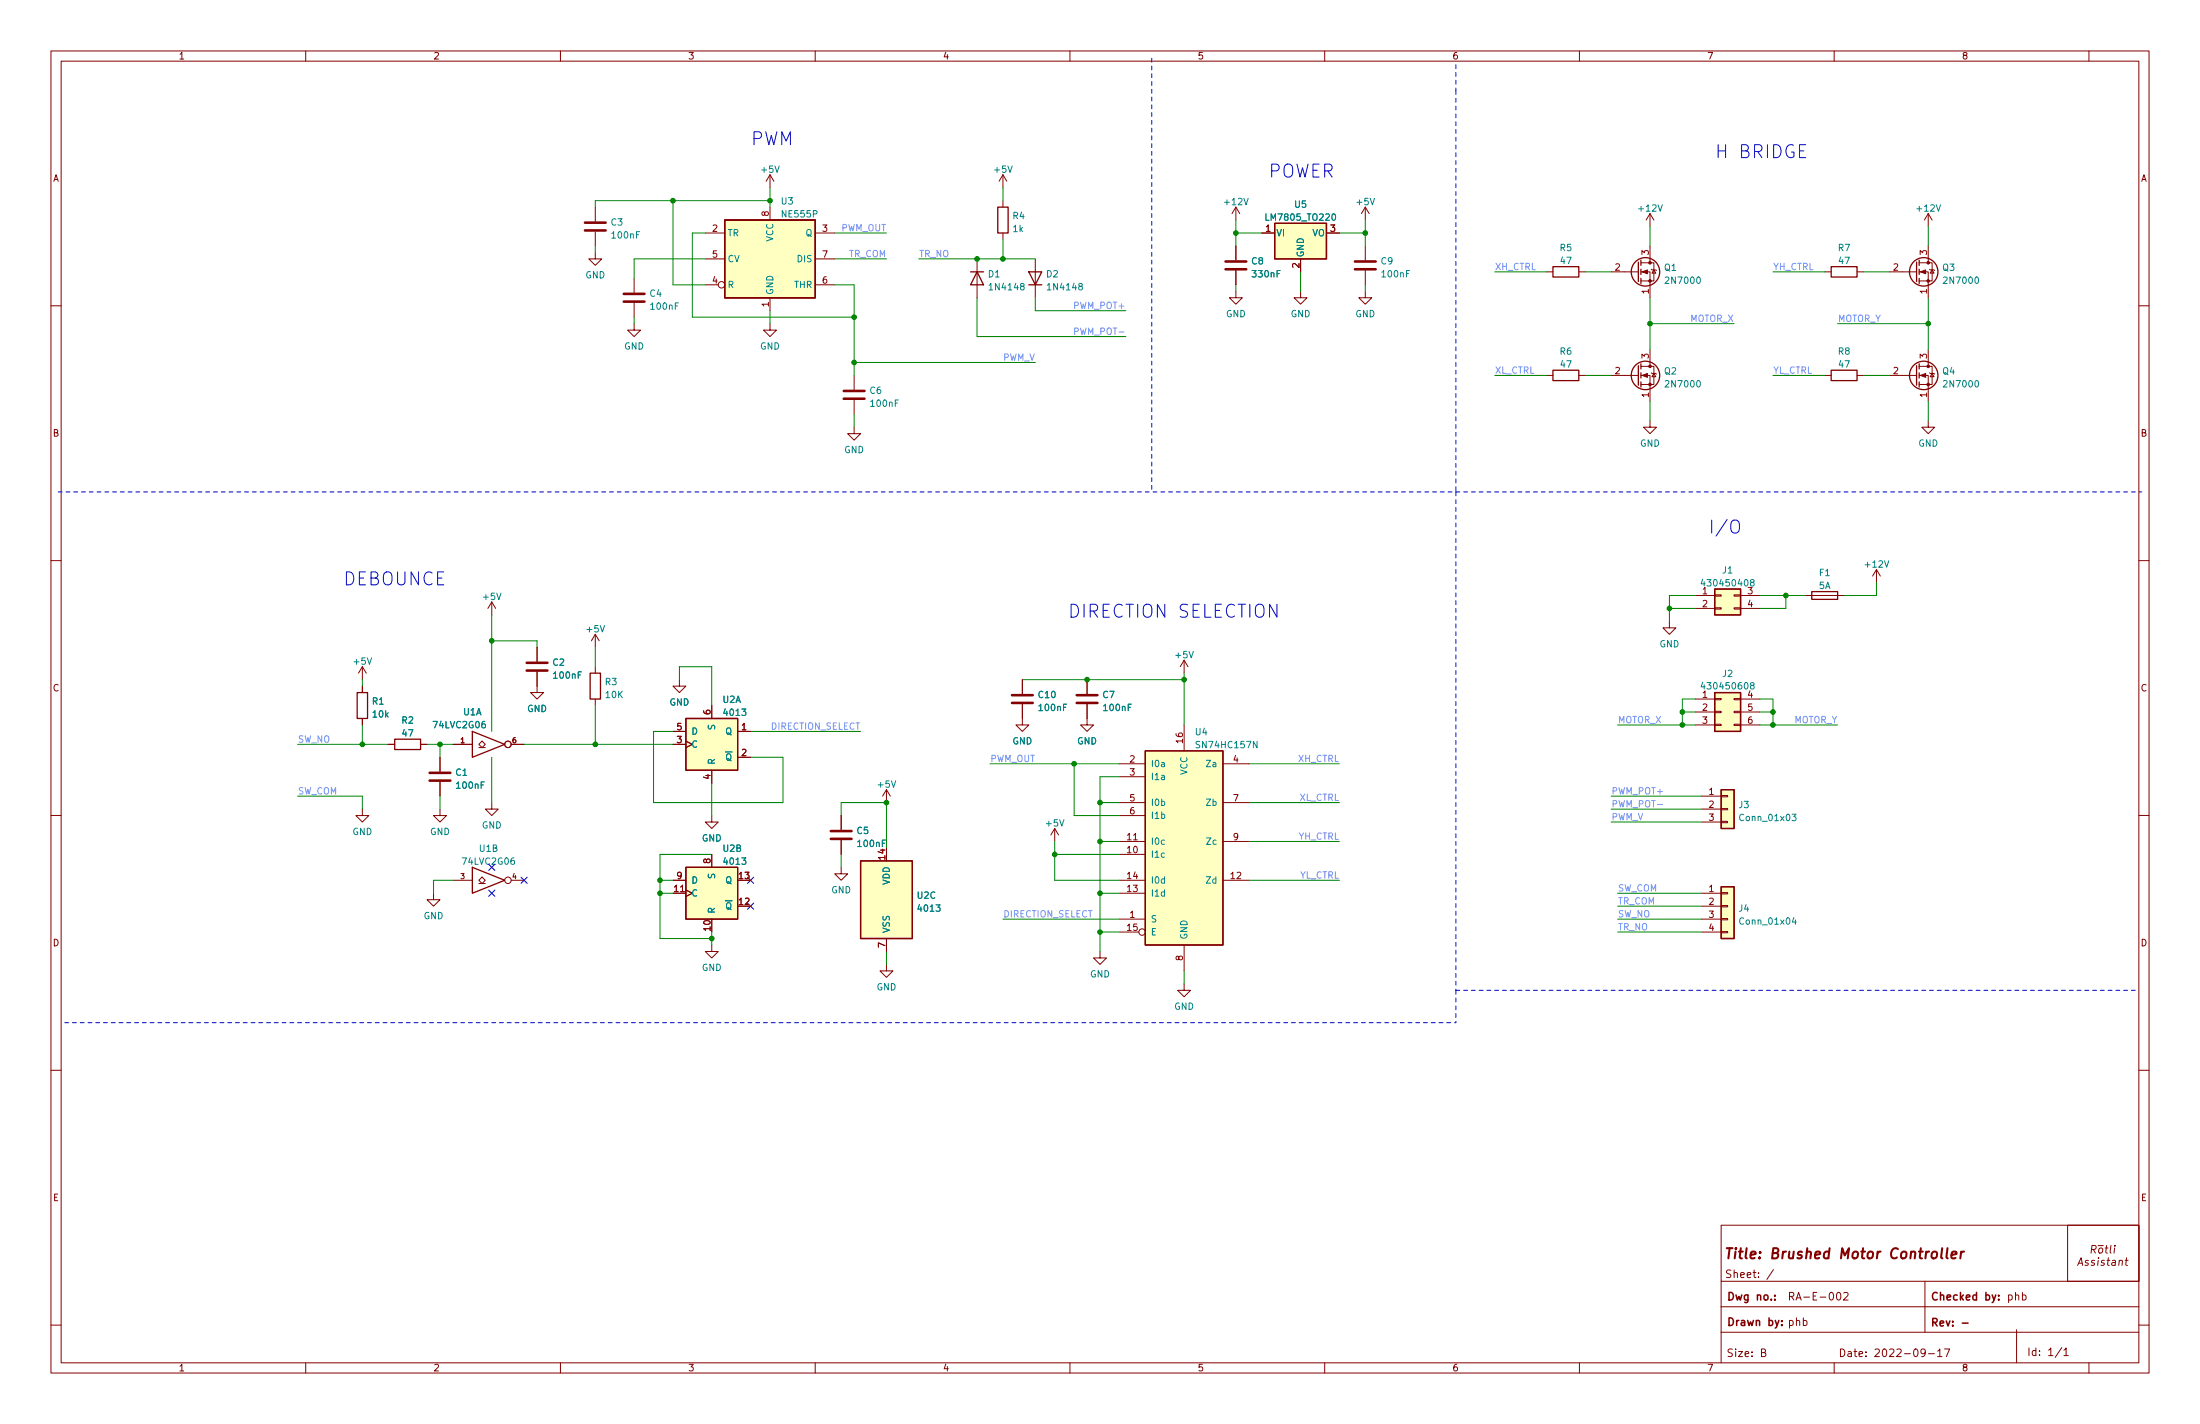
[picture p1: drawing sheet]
<svg xmlns="http://www.w3.org/2000/svg" width="432mm" height="279mm" viewBox="0 0 432 279" stroke-linecap="round" stroke-linejoin="round" font-family="sans-serif">
<g fill="none" stroke="#840000" stroke-width=".2">
<path d="M10 10h411.8v259.4h-411.8zM12 12h407.8v255.4h-407.8zM60 10v2M110 10v2M160 10v2M210 10v2M260 10v2M310 10v2M360 10v2M410 10v2M10 60h2M419.8 60h2"/>
<path d="M10 110h2M419.8 110h2M10 160h2M419.8 160h2M10 210h2M419.8 210h2M10 260h2M337.8 240.4h82v11h-82zM348.1 249.1l-1.3 1.9M360.7 253.6h.1a.8 .8 0 0 1 .5 .7 .8 .8 0 0 1-.5 .8 1 1 0 0 1-.1-1.5zM361.9 253.7l.5-.1 .3 .1v.3l-.9 1.1h.9M419.8 260h2"/>
<path d="M60 267.4v2M110 267.4v2M160 267.4v2M210 267.4v2M260 267.4v2M310 267.4v2M345.7 265.4l.7-.1 .1-.2-.1-.4h-.7v1.5h.6l.3-.3a.39 .39 0 0 0-.4-.5M360 267.4v2M377.9 265.3l-.3 .3h-.3l-.3-.3 .2-.6h.4l.2 .1a.99 .99 0 0 1-.4 1.4h-.2M378.5 265.6h1.2M380.3 265.1l.4-.4v1.5M380.3 266.2h.9"/>
<path d="M381.7 264.7h1l-.7 1.5M395.8 260.9v6.5M404.7 264.4l-1.3 1.9M405.1 264.9l.4-.4v1.5M405.1 266h.8M410 267.4v2"/>
</g>
<path d="M385.1 259.6h1.2" fill="none" stroke="#840000" stroke-width=".3"/>
<path d="M381.2 244.9l-.2 1.7 .2 .3M382.2 244.9l-.2 1.7 .3 .3M383 246.2l1-.2v-.3h-.8l-.2 .9 .2 .3 .6-.1M384.9 245.6l-.1 1.3M385.5 245.6l-.4 .1-.2 .3" fill="none" stroke="#840000" stroke-width=".4"/>
<circle cx="337.8" cy="240.4" r=".25" fill="#840000"/>
<path d="M348.4 254.9v.2M348.4 254.1v.2M349.7 259.9v.2M349.7 259.1v.2M392.3 254.9v.2M392.3 254.1v.2" fill="none" stroke="#840000" stroke-width=".3"/>
<g fill="none" stroke="#840000" stroke-width=".2">
<path d="M151.1 34.3v2.5M151.1 34.3l-.7 1.3M151.1 34.3l.8 1.3M196.8 34.3v2.5M196.8 39.4v1.2M196.8 34.3l-.7 1.3M196.8 34.3l.8 1.3M116.8 49.5v1.3h1.3l-1.3 1.3-1.2-1.3h1.2M116.8 40.6v2.8M116.8 45.5v2.8M124.5 54.6v2.8M124.5 59.4v2.8"/>
<path d="M138.4 45.7h3.8M138.4 55.9h2.6M138.4 50.8h3.8M151.1 40.6v2.6M151.1 58.4v2.6M160 45.7h3.8M160 55.9h3.8M160 50.8h3.8M191.8 50.8v7.6M196.8 45.7v1.3M203.2 50.8v7.6M242.6 57.2v1.2h1.2l-1.2 1.3-1.3-1.3h1.3"/>
<path d="M242.6 40.6v2.6M242.6 48.3v2.8M242.6 53.1v2.8M242.6 40.6l-.8 1.3M242.6 40.6l.7 1.3M247.6 45.7h2.6M255.3 57.2v1.2h1.2l-1.2 1.3-1.3-1.3h1.3M255.3 50.8v2.5M260.3 45.7h2.6M268 57.2v1.2h1.2l-1.2 1.3-1.3-1.3h1.3M268 40.6l-.8 1.3M268 40.6v2.6"/>
<path d="M268 48.3v2.8M268 53.1v2.8M268 40.6l.7 1.3M303.5 53.3h1.3M309.9 53.3h1.2M316.2 53.3h5.4M322.1 53.3h1.7v5.1M322.1 51.6h2.5v3.5h-2.5M323.8 41.9v2.6M323.8 48.3v3.3M323.8 41.9l-.7 1.3M323.8 41.9l.8 1.3"/>
<path d="M324.1 52.8l1 .3M324.6 53l.4 .6h-.8zM358.1 53.3h1.3M364.5 53.3h1.3M370.8 53.3h5.4M376.7 53.3h1.8v5.1M376.7 51.6h2.5v3.5h-2.5M378.5 41.9v2.6M378.5 48.3v3.3M378.5 41.9l-.8 1.3M378.5 41.9l.7 1.3M378.7 52.8l1 .3"/>
<path d="M379.2 53l.4 .6h-.8zM124.5 63.5v1.3h1.2l-1.2 1.2-1.3-1.2h1.3M151.1 63.5v1.3h1.3l-1.3 1.2-1.2-1.2h1.2M167.6 73.7v2.8M167.6 78.5v2.8M303.5 73.7h1.3M309.9 73.7h1.2M316.2 73.7h5.4M322.1 73.7h1.7v5M322.1 71.9h2.5v3.5h-2.5M323.8 68.6v3.3M324.1 73.2l1 .2"/>
<path d="M324.6 73.3l.4 .6h-.8zM358.1 73.7h1.3M364.5 73.7h1.3M370.8 73.7h5.4M376.7 73.7h1.8v5M376.7 71.9h2.5v3.5h-2.5M378.5 68.6v3.3M378.7 73.2l1 .2M379.2 73.3l.4 .6h-.8zM167.6 83.8v1.3h1.3l-1.3 1.3-1.2-1.3h1.2M323.8 82.6v1.2h1.3l-1.3 1.3-1.2-1.3h1.2M378.5 82.6v1.2h1.2l-1.2 1.3-1.3-1.3h1.3"/>
<path d="M96.5 118.1l-.7 1.3M96.5 118.1v2.6M96.5 118.1l.8 1.3M332.7 116.8h3.8M332.7 119.4h3.8M336.5 119.3h1.3v.2h-1.3zM336.5 116.7h1.3v.3h-1.3zM340.4 119.3h1.2v.2h-1.2zM340.4 116.7h1.2v.3h-1.2zM341.6 116.8h3.8M341.6 119.4h3.8M354.3 116.8h7.6"/>
<path d="M368.3 111.8l-.8 1.2M368.3 111.8v2.5M368.3 111.8l.8 1.2M71.1 130.8l-.7 1.3M71.1 130.8v2.6M71.1 134.6v1.3M71.1 130.8l.8 1.3M105.4 131.8v4.1h1.3l-1.3 1.3-1.3-1.3h1.3M105.4 127v2.8M116.8 124.5v2.5M116.8 130.8v1.3M116.8 137.2v1.2"/>
<path d="M116.8 124.5l-.7 1.2M116.8 124.5l.8 1.2M133.3 133.4v1.2h1.3l-1.3 1.3-1.2-1.3h1.2M139.7 138.4v2.6M200.7 138.2v4h1.2l-1.2 1.3-1.3-1.3h1.3M200.7 133.4v2.7M213.4 138.2v4h1.2l-1.2 1.3-1.3-1.3h1.3M213.4 133.4v2.7M232.4 129.5l-.8 1.3M232.4 129.5v2.6M232.4 129.5l.8 1.3M327.7 121.9v1.3h1.2l-1.2 1.3-1.3-1.3h1.3"/>
<path d="M332.7 137.2h3.8M332.7 139.7h3.8M336.5 139.6h1.3v.2h-1.3zM336.5 137h1.3v.3h-1.3zM340.4 139.6h1.2v.2h-1.2zM340.4 137h1.2v.3h-1.2zM341.6 137.2h3.8M341.6 139.7h3.8M71.1 158.8v1.2h1.3l-1.3 1.3-1.3-1.3h1.3M71.1 141v1.2M76.2 146.1h1.3M82.5 146.1h1.3"/>
<path d="M86.4 158.8v1.2h1.2l-1.2 1.3-1.3-1.3h1.3M86.4 148.6v2.8M86.4 153.4v2.8M88.9 146.1h3.8M94 146.1l.6-.7 .6 .7-.6 .6zM94 146.7h1.2M96.5 157.5v1.3h1.3l-1.3 1.2-1.3-1.2h1.3M100.3 146.1h2.6M132.1 146.1h2.5M132.1 143.5h2.5M134.6 145.4l1.3 .7-1.3 .6M139.7 151.1v2.6"/>
<path d="M144.8 143.5h2.5M144.8 148.6h2.5M174 154.9v2.6M174 154.9l-.8 1.3M174 154.9l.8 1.3M219.7 149.9h5.1M219.7 152.4h5.1M219.7 157.5h5.1M232.4 142.2v5.1M240 149.9h5.1M240 157.5h5.1M332.7 142.2h3.8"/>
<path d="M334 156.2h3.8M334 158.8h3.8M336.5 142.1h1.3v.3h-1.3zM337.8 158.6h1.3v.3h-1.3zM337.8 156.1h1.3v.2h-1.3zM340.4 142.1h1.2v.3h-1.2zM341.6 142.2h3.8M85.1 175.3v1.2h1.3l-1.3 1.3-1.3-1.3h1.3M88.9 172.7h3.8M94 172.7l.6-.6 .6 .6-.6 .7zM94 173.4h1.2M100.3 172.7h2.6"/>
<path d="M132.1 175.3h2.5M132.1 172.7h2.5M134.6 174.6l1.3 .7-1.3 .6M139.7 160v1.3h1.3l-1.3 1.3-1.3-1.3h1.3M139.7 167.6v2.6M165.1 170.2v1.3h1.3l-1.3 1.2-1.3-1.2h1.3M165.1 160v2.8M165.1 164.8v2.8M207 162.6l-.8 1.2M207 162.6v2.5M207 162.6l.8 1.2M219.7 175.3h5.1"/>
<path d="M219.7 167.6h5.1M219.7 165.1h5.1M219.7 172.7h5.1M219.7 160h5.1M240 165.1h5.1M240 172.7h5.1M334 175.3h3.8M334 177.8h3.8M334 161.3h3.8M337.8 177.7h1.3v.2h-1.3zM337.8 175.1h1.3v.3h-1.3zM337.8 161.2h1.3v.2h-1.3z"/>
<path d="M139.7 185.4v1.3h1.3l-1.3 1.3-1.3-1.3h1.3M174 189.2v1.3h1.3l-1.3 1.3-1.3-1.3h1.3M174 184.2v2.5M215.9 186.7v1.3h1.3l-1.3 1.2-1.3-1.2h1.3M219.7 180.3h5.1M219.7 182.9h3.8M232.4 193v1.3h1.3l-1.3 1.3-1.3-1.3h1.3M232.4 185.4v5.1M334 180.3h3.8M334 182.9h3.8M337.8 182.8h1.3v.2h-1.3zM337.8 180.2h1.3v.3h-1.3z"/>
<path d="M337.8 251.4v16M337.8 256.4h82M377.8 251.4v10M405.8 240.4h14v11h-14zM407.8 248.3l.7-1.5 .3 1.5M408 247.9h.7M409.9 247.4a.37 .37 0 0 0-.6 .2v.1l.5 .2 .1 .2-.3 .2-.4-.1M410.5 245.2l.7-.1 .2-.2v-.4l-.2-.1h-.6l-.2 1.5M410.9 245.2l.4 .7M411.1 247.4a.37 .37 0 0 0-.6 .2l.2 .2 .3 .1 .1 .2-.3 .2-.4-.1M411.8 244.4h1M411.8 247.3l-.1 1"/>
<path d="M411.9 246.8v.1M412 245l.3-.1 .4 .1v.6l-.2 .2-.4 .1-.2-.2zM413 247.4a.36 .36 0 0 0-.6 .2l.6 .4-.2 .3-.4-.1M413.2 244.9h.6M413.5 244.4l-.2 1.3 .3 .2M413.5 247.3h.6M413.8 246.8l-.1 1.3 .3 .2M414.3 244.4l-.1 1.3 .1 .2M414.6 247.4h.6l-.1 .9M415 244.9l-.1 1M415.1 244.4v.1M415.2 247.6l-.5 .1-.2 .2 .1 .4 .5-.1"/>
<path d="M416 247.4l.2-.1 .3 .1v.9M416 247.3l-.2 1M417.1 247.3h.6M417.4 246.8l-.2 1.3 .4 .2M337.8 261.4h82"/>
<circle cx="141.6" cy="55.9" r=".63"/>
<circle cx="99.7" cy="146" r=".63"/>
<circle cx="99.7" cy="172.7" r=".63"/>
<circle cx="224.2" cy="182.9" r=".63"/>
</g>
<g fill="none" stroke="#840000" stroke-width=".51">
<path d="M114.8 45.2h4.1M114.8 43.7h4.1M122.4 59.2h4.1M122.4 57.7h4.1M240.5 52.8h4.1M240.5 51.3h4.1M265.9 52.8h4.1M265.9 51.3h4.1M165.6 78.2h4.1M165.6 76.7h4.1M103.4 131.6h4M103.4 130h4"/>
<path d="M198.6 137.9h4.1M198.6 136.4h4.1M211.3 137.9h4.1M211.3 136.4h4.1M84.3 153.2h4.1M84.3 151.6h4.1M163.1 164.6h4M163.1 163.1h4"/>
</g>
<g fill="none" stroke="#840000" stroke-width=".25">
<path d="M142.2 43.2h17.8v15.2h-17.8zM190.5 53.3h2.5M191.8 53.3l1.2 2.6h-2.5zM195.8 40.6h2.1v5.1h-2.1zM201.9 53.3h2.6l-1.3 2.6zM201.9 55.9h2.6M250.2 43.8h10.1v7h-10.1zM304.8 52.3h5.1v2.1h-5.1zM321.6 51.4v3.8M322.1 51.1v1M322.1 52.8v1M322.1 54.6v1"/>
<path d="M359.4 52.3h5.1v2.1h-5.1zM376.2 51.4v3.8M376.7 51.1v1M376.7 52.8v1M376.7 54.6v1M304.8 72.6h5.1v2.1h-5.1zM321.6 71.8v3.8M322.1 71.4v1M322.1 73.2v1M322.1 74.9v1M359.4 72.6h5.1v2.1h-5.1zM376.2 71.8v3.8"/>
<path d="M376.7 71.4v1M376.7 73.2v1M376.7 74.9v1M336.5 115.6h5.1v5.1h-5.1zM355.6 116.1h5.1v1.5h-5.1zM70.1 135.9h2v5.1h-2zM115.8 132.1h2.1v5.1h-2.1zM336.5 135.9h5.1v7.6h-5.1zM77.5 145h5v2.1h-5zM92.7 143.5l6.4 2.6-6.4 2.5zM134.6 141h10.2v10.1h-10.2zM224.8 147.3h15.2v38.1h-15.2z"/>
<path d="M337.8 154.9h2.6v7.7h-2.6zM92.7 170.2l6.4 2.5-6.4 2.6zM134.6 170.2h10.2v10.1h-10.2zM168.9 168.9h10.2v15.3h-10.2zM337.8 174h2.6v10.2h-2.6z"/>
<circle cx="323" cy="53.3" r="2.79"/>
<circle cx="377.6" cy="53.3" r="2.79"/>
<circle cx="323" cy="73.7" r="2.79"/>
<circle cx="377.6" cy="73.7" r="2.79"/>
</g>
<g fill="#840000" stroke="#840000" stroke-width=".2">
<path d="M322.3 53.3l1-.3v.7z"/>
<path d="M376.9 53.3l1.1-.3v.7z"/>
<path d="M376.9 73.7l1.1-.4v.7z"/>
<path d="M322.3 73.7l1-.4v.7z"/>
<circle cx="323.8" cy="55.1" r=".25"/>
<circle cx="323.8" cy="51.6" r=".25"/>
<circle cx="378.5" cy="55.1" r=".25"/>
<circle cx="378.5" cy="51.6" r=".25"/>
<circle cx="378.5" cy="75.4" r=".25"/>
<circle cx="378.5" cy="71.9" r=".25"/>
<circle cx="323.8" cy="75.4" r=".25"/>
<circle cx="323.8" cy="71.9" r=".25"/>
</g>
<g fill="#ffffc2" stroke="#ffffc2" stroke-width=".2">
<path d="M142.2 43.2h17.8v15.2h-17.8z"/>
<path d="M336.5 115.6h5.1v5.1h-5.1z"/>
<path d="M337.8 174h2.6v10.2h-2.6z"/>
<path d="M336.5 135.9h5.1v7.6h-5.1z"/>
<path d="M168.9 168.9h10.2v15.3h-10.2z"/>
<path d="M337.8 154.9h2.6v7.7h-2.6z"/>
<path d="M224.8 147.3h15.2v38.1h-15.2z"/>
<path d="M134.6 170.2h10.2v10.1h-10.2z"/>
<path d="M250.2 43.8h10.1v7h-10.1z"/>
<path d="M134.6 141h10.2v10.1h-10.2z"/>
</g>
<path d="M334.2 113.7l-.3 .9h.8M343.8 114.3l-.2-.3v-.2l.2-.1 .4 .1v.3l-.5 .2-.1 .2v.2l.2 .3 .4-.1 .1-.2v-.2l-.3-.2M334.2 133.9l-.3 .9h.8M343.8 134.5l-.2-.3v-.2l.2-.1 .4 .1v.3l-.5 .2-.1 .2v.3l.2 .2 .4-.1 .1-.1-.1-.4-.2-.1M351.7 159.8h.8l-.4 .4 .4 .2v.5l-.2 .1-.6-.1M352.1 180l-.3 .9h.8M352.4 180.5v.8" fill="none" stroke="#008484" stroke-width=".2"/>
<path d="M210.9 65h.6l.1-.5-.7-.1v1.2" fill="none" stroke="#6e98fa" stroke-width=".2"/>
<path d="M340.1 102.2a.84 .84 0 0 1 .9-.1 .84 .84 0 0 1 .4 .8v.8a.85 .85 0 0 1-.8 .9 .85 .85 0 0 1-.9-.9v-.8l.1-.5z" fill="none" stroke="#0000c2" stroke-width=".2"/>
<path d="M226.1 11.4v85.1M285.7 12.7v5.1M285.7 17.8v78.7M11.4 96.5h274.3M285.7 96.5h134.7M285.7 96.5v97.8M285.7 194.3h133.4M285.7 194.3v6.4M12.7 200.7h273" fill="none" stroke="#0000c2" stroke-width=".2" stroke-dasharray=".8 .8"/>
<g fill="none" stroke="#008400" stroke-width=".2">
<path d="M132.1 39.4v16.5h6.3M151.1 36.8v3.8M151.1 39.4h-34.3v1.2M196.8 36.8v2.6M116.8 48.3v1.2M138.4 50.8h-13.9v3.8M138.4 45.7h-2.5v16.5h31.7M163.8 50.8h10.2M163.8 45.7h10.2M163.8 55.9h3.8v17.8M180.3 50.8h22.9M191.8 58.4v7.6h29.2"/>
<path d="M196.8 47v3.8M203.2 58.4v2.6h17.8M242.6 45.7h5M242.6 43.2v5.1M242.6 55.9v1.3M255.3 53.3v3.9M262.9 45.7h5.1M268 43.2v5.1M268 55.9v1.3M293.4 53.3h10.1M311.1 53.3h5.1M323.8 44.5v3.8"/>
<path d="M323.8 58.4v10.2M348 53.3h10.1M365.8 53.3h5M378.5 44.5v3.8M378.5 58.4v10.2M124.5 62.2v1.3M151.1 61v2.5M167.6 71.1h35.6M293.4 73.7h10.1M311.1 73.7h5.1M323.8 63.5h16.6M323.8 78.7v3.9"/>
<path d="M348 73.7h10.1M360.7 63.5h17.8M365.8 73.7h5M378.5 78.7v3.9M167.6 81.3v2.5M327.7 119.4h5M332.7 116.8h-5v5.1M345.4 116.8h8.9M350.5 116.8v2.6h-5.1M368.3 114.3v2.5h-6.4M71.1 133.4v1.2M96.5 120.7v22.8"/>
<path d="M96.5 125.7h8.9v1.3M116.8 127v3.8M116.8 138.4v7.7M133.3 133.4v-2.6h6.4v7.6M200.7 133.4h31.7M232.4 132.1v10.1M330.2 139.7h2.5M332.7 137.2h-2.5v5M345.4 137.2h2.6v5M345.4 139.7h2.6M58.4 156.2h12.7v2.6M58.4 146.1h17.8"/>
<path d="M71.1 142.2v3.9M83.8 146.1h5.1M86.4 146.1v2.5M86.4 156.2v2.6M96.5 148.6v8.9M102.9 146.1h29.2M132.1 143.5h-3.8v14h25.4v-8.9h-6.4M139.7 153.7v6.3M147.3 143.5h21.6M194.3 149.9h25.4M210.8 149.9v10.1h8.9M215.9 157.5h3.8"/>
<path d="M219.7 152.4h-3.8v34.3M245.1 149.9h17.8M245.1 157.5h17.8M316.2 156.2h17.8M316.2 158.8h17.8M317.5 142.2h15.2M345.4 142.2h15.3M88.9 172.7h-3.8v2.6M129.5 172.7h2.6M129.5 175.3h2.6M139.7 167.6h-10.2v16.6h10.2M165.1 160v-2.5h8.9v8.9"/>
<path d="M165.1 167.6v2.6M207 165.1v7.6h12.7M207 167.6h12.7M215.9 165.1h3.8M215.9 175.3h3.8M245.1 165.1h17.8M245.1 172.7h17.8M316.2 161.3h17.8M317.5 175.3h16.5M317.5 177.8h16.5M139.7 182.9v2.5M174 186.7v2.5"/>
<path d="M196.8 180.3h22.9M215.9 182.9h3.8M232.4 190.5v2.5M317.5 182.9h16.5M317.5 180.3h16.5"/>
</g>
<path d="M95.9 169.6l1.2 1.2M95.9 174.7l1.2 1.2M97.1 169.6l-1.2 1.2M97.1 174.7l-1.2 1.2M102.3 172.1l1.2 1.2M103.5 172.1l-1.2 1.2M146.7 172.1l1.2 1.2M146.7 177.2l1.2 1.2M147.9 172.1l-1.2 1.2M147.9 177.2l-1.2 1.2" fill="none" stroke="#000084" stroke-width=".2"/>
<g fill="#008400" stroke="#008400" stroke-width=".2">
<circle cx="167.6" cy="62.2" r=".46"/>
<circle cx="132.1" cy="39.4" r=".46"/>
<circle cx="151.1" cy="39.4" r=".46"/>
<circle cx="191.8" cy="50.8" r=".46"/>
<circle cx="139.7" cy="184.2" r=".46"/>
<circle cx="129.5" cy="175.3" r=".46"/>
<circle cx="116.8" cy="146.1" r=".46"/>
<circle cx="86.4" cy="146.1" r=".46"/>
<circle cx="129.5" cy="172.7" r=".46"/>
<circle cx="174" cy="157.5" r=".46"/>
<circle cx="242.6" cy="45.7" r=".46"/>
<circle cx="196.8" cy="50.8" r=".46"/>
<circle cx="268" cy="45.7" r=".46"/>
<circle cx="213.4" cy="133.4" r=".46"/>
<circle cx="71.1" cy="146.1" r=".46"/>
<circle cx="167.6" cy="71.1" r=".46"/>
<circle cx="96.5" cy="125.7" r=".46"/>
<circle cx="210.8" cy="149.9" r=".46"/>
<circle cx="215.9" cy="182.9" r=".46"/>
<circle cx="215.9" cy="175.3" r=".46"/>
<circle cx="215.9" cy="165.1" r=".46"/>
<circle cx="207" cy="167.6" r=".46"/>
<circle cx="215.9" cy="157.5" r=".46"/>
<circle cx="232.4" cy="133.4" r=".46"/>
<circle cx="350.5" cy="116.8" r=".46"/>
<circle cx="323.8" cy="63.5" r=".46"/>
<circle cx="327.7" cy="119.4" r=".46"/>
<circle cx="348" cy="142.2" r=".46"/>
<circle cx="348" cy="139.7" r=".46"/>
<circle cx="330.2" cy="139.7" r=".46"/>
<circle cx="330.2" cy="142.2" r=".46"/>
<circle cx="378.5" cy="63.5" r=".46"/>
</g>
<g font-size="3.5" fill="#0000c2">
<text x="147.3" y="28.5">PWM</text>
<text x="248.9" y="34.9">POWER</text>
<text x="336.5" y="31.1">H BRIDGE</text>
<text x="335.3" y="104.7">I/O</text>
<text x="67.3" y="114.9">DEBOUNCE</text>
<text x="209.5" y="121.2">DIRECTION SELECTION</text>
</g>
<text font-size="2.8" fill="#840000" x="338.2" y="247">Title: Brushed Motor Controller</text>
<g font-size="2.1" fill="#840000">
<text x="338.5" y="250.7">Sheet: /</text>
<text x="338.8" y="255.1">Dwg no.:</text>
<text x="350.8" y="255.1">RA-E-002</text>
<text x="378.8" y="255.1">Checked by:</text>
<text x="393.8" y="255.1">phb</text>
<text x="338.8" y="260.1">Drawn by:</text>
<text x="350.8" y="260.1">phb</text>
<text x="378.8" y="260.3">Rev: -</text>
<text x="338.8" y="266.2">Size: B</text>
<text x="360.8" y="266.2">Date: 2022-09-17</text>
<text x="397.8" y="266">Id: 1/1</text>
</g>
<g font-size="1.8" fill="#840000">
<text x="35" y="11.7">1</text>
<text x="85" y="11.7">2</text>
<text x="135" y="11.7">3</text>
<text x="185" y="11.7">4</text>
<text x="235" y="11.7">5</text>
<text x="285" y="11.7">6</text>
<text x="335" y="11.7">7</text>
<text x="385" y="11.7">8</text>
<text x="10.3" y="35.6">A</text>
<text x="420.1" y="35.6">A</text>
<text x="139.8" y="45.5">2</text>
<text x="150.9" y="42.4" transform="rotate(-90 150.9 42.4)">8</text>
<text x="161.4" y="45.5">3</text>
<text x="248.4" y="45.5">1</text>
<text x="261.1" y="45.5">3</text>
<text x="139.8" y="50.5">5</text>
<text x="161.4" y="50.5">7</text>
<text x="255" y="52.6" transform="rotate(-90 255 52.6)">2</text>
<text x="317" y="53.1">2</text>
<text x="323.6" y="50" transform="rotate(-90 323.6 50)">3</text>
<text x="371.6" y="53.1">2</text>
<text x="378.2" y="50" transform="rotate(-90 378.2 50)">3</text>
<text x="139.8" y="55.6">4</text>
<text x="161.4" y="55.6">6</text>
<text x="323.6" y="57.6" transform="rotate(-90 323.6 57.6)">1</text>
<text x="378.2" y="57.6" transform="rotate(-90 378.2 57.6)">1</text>
<text x="150.9" y="60.2" transform="rotate(-90 150.9 60.2)">1</text>
<text x="323.6" y="70.3" transform="rotate(-90 323.6 70.3)">3</text>
<text x="378.2" y="70.3" transform="rotate(-90 378.2 70.3)">3</text>
<text x="317" y="73.4">2</text>
<text x="323.6" y="78" transform="rotate(-90 323.6 78)">1</text>
<text x="371.6" y="73.4">2</text>
<text x="378.2" y="78" transform="rotate(-90 378.2 78)">1</text>
<text x="10.3" y="85.7">B</text>
<text x="420.1" y="85.7">B</text>
<text x="334.2" y="116.6">1</text>
<text x="334.2" y="119.1">2</text>
<text x="343" y="116.6">3</text>
<text x="343" y="119.1">4</text>
<text x="10.3" y="135.6">C</text>
<text x="334.2" y="136.9">1</text>
<text x="343" y="136.9">4</text>
<text x="420.1" y="135.6">C</text>
<text x="132.9" y="143.3">5</text>
<text x="139.4" y="140.2" transform="rotate(-90 139.4 140.2)">6</text>
<text x="145.6" y="143.3">1</text>
<text x="334.2" y="139.4">2</text>
<text x="334.2" y="142">3</text>
<text x="343" y="139.4">5</text>
<text x="343" y="142">6</text>
<text x="132.9" y="145.8">3</text>
<text x="145.6" y="148.3">2</text>
<text x="221.8" y="149.6">2</text>
<text x="232.2" y="145.8" transform="rotate(-90 232.2 145.8)">16</text>
<text x="242.1" y="149.6">4</text>
<text x="139.4" y="152.9" transform="rotate(-90 139.4 152.9)">4</text>
<text x="221.8" y="152.1">3</text>
<text x="335.4" y="156">1</text>
<text x="221.8" y="157.2">5</text>
<text x="221.8" y="159.8">6</text>
<text x="242.1" y="157.2">7</text>
<text x="335.4" y="158.5">2</text>
<text x="335.4" y="161">3</text>
<text x="221.3" y="167.4">10</text>
<text x="221.3" y="164.8">11</text>
<text x="242.1" y="164.8">9</text>
<text x="132.9" y="172.5">9</text>
<text x="139.4" y="169.4" transform="rotate(-90 139.4 169.4)">8</text>
<text x="145.1" y="172.5">13</text>
<text x="173.7" y="168.6" transform="rotate(-90 173.7 168.6)">14</text>
<text x="221.3" y="172.5">14</text>
<text x="241.6" y="172.5">12</text>
<text x="132.4" y="175">11</text>
<text x="145.1" y="177.5">12</text>
<text x="221.3" y="175">13</text>
<text x="335.4" y="175">1</text>
<text x="335.4" y="177.5">2</text>
<text x="10.3" y="185.7">D</text>
<text x="139.4" y="182.6" transform="rotate(-90 139.4 182.6)">10</text>
<text x="173.7" y="185.9" transform="rotate(-90 173.7 185.9)">7</text>
<text x="221.3" y="182.6">15</text>
<text x="221.8" y="180.1">1</text>
<text x="335.4" y="180.1">3</text>
<text x="335.4" y="182.6">4</text>
<text x="420.1" y="185.7">D</text>
<text x="232.2" y="188.5" transform="rotate(-90 232.2 188.5)">8</text>
<text x="10.4" y="235.7">E</text>
<text x="420.2" y="235.7">E</text>
<text x="35" y="269.1">1</text>
<text x="85" y="269.1">2</text>
<text x="135" y="269.1">3</text>
<text x="185" y="269.1">4</text>
<text x="235" y="269.1">5</text>
<text x="285" y="269.1">6</text>
<text x="335" y="269.1">7</text>
<text x="385" y="269.1">8</text>
</g>
<g font-size="1.8" fill="#008484">
<text x="149.5" y="33.9">+5V</text>
<text x="195.3" y="33.9">+5V</text>
<text x="153.4" y="40.1">U3</text>
<text x="240.5" y="40.2">+12V</text>
<text x="254.1" y="40.7">U5</text>
<text x="266.4" y="40.2">+5V</text>
<text x="321.8" y="41.5">+12V</text>
<text x="376.4" y="41.5">+12V</text>
<text x="119.9" y="44.3">C3</text>
<text x="120.2" y="46.8">100nF</text>
<text x="142.7" y="46.4">TR</text>
<text x="151.8" y="47.4" transform="rotate(-90 151.8 47.4)">VCC</text>
<text x="153.6" y="42.7">NE555P</text>
<text x="158.1" y="46.4">Q</text>
<text x="198.8" y="43">R4</text>
<text x="198.8" y="45.5">1k</text>
<text x="248.8" y="43.3">LM7805_TO220</text>
<text x="250.4" y="46.4">VI</text>
<text x="257.5" y="46.4">VO</text>
<text x="142.7" y="51.4">CV</text>
<text x="156.6" y="51.4">DIS</text>
<text x="245.7" y="51.9">C8</text>
<text x="255.9" y="50.5" transform="rotate(-90 255.9 50.5)">GND</text>
<text x="271.1" y="51.9">C9</text>
<text x="306.2" y="49.3">R5</text>
<text x="306.4" y="51.8">47</text>
<text x="326.7" y="53.1">Q1</text>
<text x="360.8" y="49.3">R7</text>
<text x="361" y="51.8">47</text>
<text x="381.3" y="53.1">Q3</text>
<text x="114.9" y="54.6">GND</text>
<text x="127.6" y="58.2">C4</text>
<text x="142.7" y="56.5">R</text>
<text x="151.8" y="57.9" transform="rotate(-90 151.8 57.9)">GND</text>
<text x="155.9" y="56.5">THR</text>
<text x="194" y="54.4">D1</text>
<text x="194.5" y="56.9">1N4148</text>
<text x="205.4" y="54.4">D2</text>
<text x="205.9" y="56.9">1N4148</text>
<text x="245.9" y="54.4">330nF</text>
<text x="271.3" y="54.4">100nF</text>
<text x="327.2" y="55.7">2N7000</text>
<text x="381.8" y="55.7">2N7000</text>
<text x="127.8" y="60.8">100nF</text>
<text x="240.6" y="62.2">GND</text>
<text x="253.3" y="62.2">GND</text>
<text x="266" y="62.2">GND</text>
<text x="122.5" y="68.6">GND</text>
<text x="149.2" y="68.6">GND</text>
<text x="306.2" y="69.6">R6</text>
<text x="360.8" y="69.6">R8</text>
<text x="170.7" y="77.3">C6</text>
<text x="306.4" y="72.1">47</text>
<text x="326.7" y="73.5">Q2</text>
<text x="327.2" y="76">2N7000</text>
<text x="361" y="72.1">47</text>
<text x="381.3" y="73.5">Q4</text>
<text x="381.8" y="76">2N7000</text>
<text x="171" y="79.8">100nF</text>
<text x="165.7" y="88.9">GND</text>
<text x="321.9" y="87.6">GND</text>
<text x="376.5" y="87.6">GND</text>
<text x="338.1" y="112.5">J1</text>
<text x="357.1" y="113">F1</text>
<text x="366.2" y="111.4">+12V</text>
<text x="94.9" y="117.7">+5V</text>
<text x="334.7" y="115">430450408</text>
<text x="357" y="115.6">5A</text>
<text x="115.2" y="124.1">+5V</text>
<text x="69.5" y="130.4">+5V</text>
<text x="108.5" y="130.6">C2</text>
<text x="230.8" y="129.1">+5V</text>
<text x="325.7" y="127">GND</text>
<text x="108.8" y="133.1">100nF</text>
<text x="118.8" y="134.4">R3</text>
<text x="118.9" y="137">10K</text>
<text x="141.8" y="137.9">U2A</text>
<text x="203.9" y="137">C10</text>
<text x="216.5" y="137">C7</text>
<text x="334.7" y="135.3">430450608</text>
<text x="338.1" y="132.8">J2</text>
<text x="73.1" y="138.2">R1</text>
<text x="73.2" y="140.8">10k</text>
<text x="78.9" y="142">R2</text>
<text x="85.3" y="142.9">74LVC2G06</text>
<text x="90.9" y="140.3">U1A</text>
<text x="103.4" y="139.7">GND</text>
<text x="131.4" y="138.4">GND</text>
<text x="140.3" y="143.2" transform="rotate(-90 140.3 143.2)">S</text>
<text x="142.3" y="140.4">4013</text>
<text x="204" y="139.5">100nF</text>
<text x="216.7" y="139.5">100nF</text>
<text x="79" y="144.5">47</text>
<text x="135.6" y="146.7">C</text>
<text x="135.6" y="144.1">D</text>
<text x="141" y="149.2">~{Q}</text>
<text x="142.4" y="144.1">Q</text>
<text x="198.7" y="146">GND</text>
<text x="211.4" y="146">GND</text>
<text x="234.6" y="144.3">U4</text>
<text x="235.2" y="146.8">SN74HC157N</text>
<text x="89.5" y="152.2">C1</text>
<text x="89.7" y="154.7">100nF</text>
<text x="140.3" y="150.1" transform="rotate(-90 140.3 150.1)">R</text>
<text x="172.4" y="154.5">+5V</text>
<text x="225.8" y="150.5">I0a</text>
<text x="225.8" y="153">I1a</text>
<text x="233" y="152.1" transform="rotate(-90 233 152.1)">VCC</text>
<text x="236.9" y="150.5">Za</text>
<text x="225.8" y="158.1">I0b</text>
<text x="225.8" y="160.7">I1b</text>
<text x="236.9" y="158.1">Zb</text>
<text x="341.3" y="158.6">J3</text>
<text x="341.8" y="161.1">Conn_01x03</text>
<text x="69.2" y="163.8">GND</text>
<text x="84.4" y="163.8">GND</text>
<text x="94.1" y="167.1">U1B</text>
<text x="94.6" y="162.6">GND</text>
<text x="137.7" y="165.1">GND</text>
<text x="141.9" y="167.1">U2B</text>
<text x="168.2" y="163.6">C5</text>
<text x="168.5" y="166.2">100nF</text>
<text x="205.4" y="162.2">+5V</text>
<text x="225.8" y="165.7">I0c</text>
<text x="236.9" y="165.7">Zc</text>
<text x="91" y="169.7">74LVC2G06</text>
<text x="135.6" y="173.4">D</text>
<text x="140.3" y="172.4" transform="rotate(-90 140.3 172.4)">S</text>
<text x="142.3" y="169.7">4013</text>
<text x="142.4" y="173.4">Q</text>
<text x="174.6" y="173.7" transform="rotate(-90 174.6 173.7)">VDD</text>
<text x="225.8" y="168.3">I1c</text>
<text x="225.8" y="173.4">I0d</text>
<text x="236.9" y="173.4">Zd</text>
<text x="135.6" y="175.9">C</text>
<text x="140.3" y="179.3" transform="rotate(-90 140.3 179.3)">R</text>
<text x="141" y="178.4">~{Q}</text>
<text x="163.1" y="175.3">GND</text>
<text x="180" y="176.3">U2C</text>
<text x="180.4" y="178.9">4013</text>
<text x="225.8" y="175.9">I1d</text>
<text x="341.3" y="178.9">J4</text>
<text x="83.1" y="180.3">GND</text>
<text x="174.6" y="183.1" transform="rotate(-90 174.6 183.1)">VSS</text>
<text x="225.8" y="181">S</text>
<text x="225.8" y="183.5">E</text>
<text x="233" y="184.4" transform="rotate(-90 233 184.4)">GND</text>
<text x="341.8" y="181.4">Conn_01x04</text>
<text x="137.7" y="190.5">GND</text>
<text x="213.9" y="191.8">GND</text>
<text x="172" y="194.3">GND</text>
<text x="230.4" y="198.1">GND</text>
</g>
<g font-size="1.8" fill="#6e98fa">
<text x="164.9" y="45.4">PWM_OUT</text>
<text x="166.5" y="50.5">TR_COM</text>
<text x="180.3" y="50.5">TR_NO</text>
<text x="293.4" y="53">XH_CTRL</text>
<text x="348" y="53">YH_CTRL</text>
<text x="211" y="60.6">PWM_POT+</text>
<text x="211.4" y="65.7">PWM_POT-</text>
<text x="331.6" y="63.2">MOTOR_X</text>
<text x="360.7" y="63.2">MOTOR_Y</text>
<text x="196.7" y="70.8">PWM_V</text>
<text x="293.4" y="73.3">XL_CTRL</text>
<text x="348" y="73.3">YL_CTRL</text>
<text x="151.2" y="143.2">DIRECTION_SELECT</text>
<text x="317.5" y="141.9">MOTOR_X</text>
<text x="351.9" y="141.9">MOTOR_Y</text>
<text x="58.4" y="145.7">SW_NO</text>
<text x="194.3" y="149.5">PWM_OUT</text>
<text x="254.7" y="149.5">XH_CTRL</text>
<text x="58.4" y="155.9">SW_COM</text>
<text x="316.2" y="155.9">PWM_POT+</text>
<text x="254.9" y="157.1">XL_CTRL</text>
<text x="316.2" y="158.4">PWM_POT-</text>
<text x="316.2" y="160.9">PWM_V</text>
<text x="254.7" y="164.8">YH_CTRL</text>
<text x="254.9" y="172.4">YL_CTRL</text>
<text x="196.8" y="180">DIRECTION_SELECT</text>
<text x="317.5" y="174.9">SW_COM</text>
<text x="317.5" y="177.5">TR_COM</text>
<text x="317.5" y="180">SW_NO</text>
<text x="317.5" y="182.5">TR_NO</text>
</g>
<g font-size="1.4" fill="#840000">
<text x="90.4" y="145.8">1</text>
<text x="100.6" y="145.8">6</text>
<text x="90.4" y="172.5">3</text>
<text x="100.6" y="172.5">4</text>
</g>
</svg>
